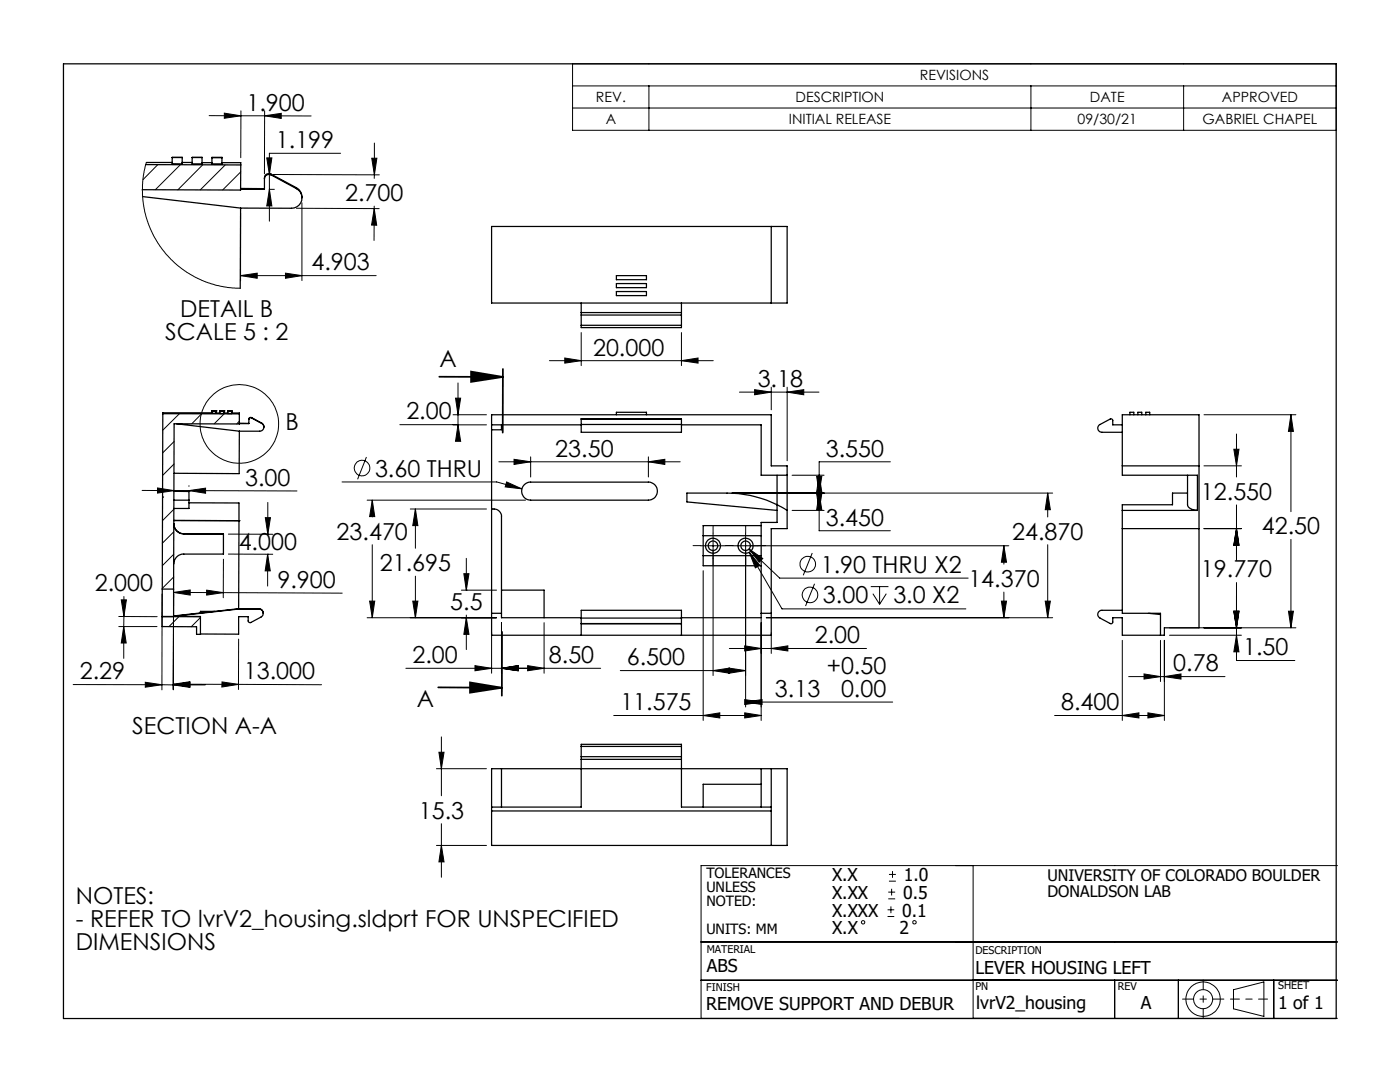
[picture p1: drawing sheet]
<svg xmlns="http://www.w3.org/2000/svg" width="279mm" height="216mm" viewBox="0 0 279 216" stroke-linecap="round" stroke-linejoin="round" font-family="sans-serif">
<g fill="none" stroke="#000" stroke-width=".2">
<path d="M114.3 12.7h152.4v13.3h-152.4zM114.3 17.1h152.4M129.5 17.1v8.9M205.7 17.1v8.9M236.2 17.1v8.9M29.2 32.4l-.4 1.8-.4 2.6v2.2l.4 2.6 .4 2 .8 2.1 .9 1.8 1.5 2.3 1.7 1.9 1.5 1.4 1.7 1.3 1.9 1 1.9 .9 2.3 .7 2.3 .4 2.2 .1M31.5 32.8l-3 3M36 32.9l-5 5M40.5 32.9l-5 5M41.7 23.1h6.4M44.8 22.6l3.3 .5-3.3 .5zM44.9 32.9l-4.9 5"/>
<path d="M48 34.3l-3.6 3.6M48.1 22.1l-.1 9.4M48.1 23.1h4.7M52.8 23.1l3.3-.5v1zM52.8 22.1v12.6M52.8 23.1h9.3M53.2 31.5h1.1l-.5 3.3zM53.8 37.8l.5 3.3h-1.1zM53.8 37.8h1M54.8 34.8h-.2l21.1 .1M68 30.6h-14.2v13.5M74.2 31.6h1l-.5 3.3z"/>
<path d="M74.7 28.5v6.4M74.7 34.9v.7M114.3 21.6h152.4M48 55l3.3-.5v1zM48 42.5v13.5M48 55h27.1M57 54.5l3.3 .5-3.3 .5zM59.2 41.6h16.5M60.3 40.5v15.5M74.7 41.6l.5 3.3h-1zM74.7 41.6l-.1 6.4M74.7 41.1v.5"/>
<path d="M90.9 79.4h1l-.5 3.4zM91.4 76.4v8.4M109.6 72h32.7M112.7 71.4l3.3 .6-3.3 .5zM116 66.4v6.6M136 72l3.3-.6v1.1zM136 66.4v6.6M147.6 78.2h15.8M150.6 77.8l3.3 .4-3.3 .6zM153.9 77.3v4.5M157.1 78.2l3.3-.4v1zM157.1 77.3v14.6"/>
<path d="M28.4 97.9h6.3M31.4 97.4l3.3 .5-3.3 .5zM32.7 99.1l-.3 .3M34.7 97.9h3M34.7 88.1l-2.2 2.3M34.7 92.6l-2.2 2.3M35.8 82.5l-3.3 3.4M37.7 96.9v.1M37.7 97.9l21.6 .1M37.7 97.9l3.3-.5v1zM40.3 82.5l-2 2.1M44.7 82.6l-1.9 2"/>
<path d="M47.8 84l-.6 .6M68.3 96.2h30.8l5 1.3M73.1 91.2l-1.7 4.4M73.3 99.8h31.6M74.3 99.8l.5 3.3h-1zM74.3 99.8v3.4M79.8 84.7h11.6M90.4 84.8h6.7M90.4 82.8h6.7M91.4 84.8l.5 3.3h-1zM99.6 92.1h36.1M101.1 96.2l3 1.3-3.3-.3z"/>
<path d="M102.6 91.7l3.3 .4-3.3 .6zM105.9 91.2v4M129.4 92.1l3.3-.4v1zM129.4 91.2v4M146.1 98.4h64M158.1 94.8h6.4M163 98.5h1l-.5 3.3zM163 95.1h1l-.5 3.3zM163.5 98.4l.5 3.3h-1zM163.5 94.8l.5 3.3h-1zM177.7 92.1h-14.2v13.8h14.2M209.1 98.4l.5 3.3h-1z"/>
<path d="M209.1 98.4v4.8M240.3 82.8h18.3M240.3 93h7.5M246.2 89.6h1.1l-.5 3.4zM246.8 86.6v8.6M257.6 82.8l.5 3.3h-1zM257.6 82.8v19.3M24.2 119.7h1l-.5 3.3zM24.7 119v4M32.3 118.5v19.2M34.6 119.2v-.7v19.2M34.6 118.2l33.7 .2"/>
<path d="M34.6 118.2l3.4-.5v1zM34.7 106.1l-2.3 2.3M34.7 110.6l-2.3 2.3M34.7 115.1l-2.3 2.3M34.7 101.6l-2.3 2.3M41.2 117.8l3.4 .5-3.4 .4zM44.6 111.6v7.7M45.6 106.6h8.8M45.6 110.6h8.8M53 103.3h1l-.6 3.3zM53.4 110.6h.1M53.4 110.6l.5 3.3h-1z"/>
<path d="M53.4 110.6v6.3M53.4 106.6h.1M53.4 100.3v6.3M73.8 119.9h1l-.5 3.4zM74.3 108.7v14.6M81.9 101.6h15.2M82.4 119.9h1l-.5 3.4zM82.9 101.6l.5 3.3h-1zM82.9 101.6v7.8M82.9 115v8.3M92.1 117.8h7M92.6 114.5h1l-.5 3.3z"/>
<path d="M93.1 117.8h.1M93.1 111.4v6.4M139.8 108.9h5M140.3 113.9v29.9M142.3 106.4v28.4M148.8 106.4v34.7M149.5 109.5l2.7 1.9-.7 .8zM149.5 109.5l6.1 5.9h37.6M149.5 110.2l2.1 2.6-.9 .5zM149.5 110.2l6.6 11.3h36.7M158.1 101.8h6.4M162.1 110.3l-1.8 4.5"/>
<path d="M162.6 116.5l-1.8 4.4M173.8 117.1h3.5M174.2 118.5l1.3 2.1M175.5 117.1v3.5M176.9 118.5l-1.4 2.1M199.8 119.9h1.1l-.6 3.4zM200.3 108.9l.6 3.3h-1.1zM200.3 108.9v3.7M200.3 118.1v5.2M201.3 108.9h-55M208.6 119.9h1l-.5 3.4zM209.1 108.7v14.6"/>
<path d="M240.3 105.5h7.5M246.8 105.5l.5 3.3h-1.1zM246.8 116.2v15.6h11.6M246.8 100.8v11M257.6 107.6v17.7M14.6 136.6h17.7M23.7 125h7.6M23.7 123h7.7M24.7 125l.5 3.3h-1zM24.7 125v6.4M24.7 123v2M29 136.1l3.3 .5-3.3 .5z"/>
<path d="M32.3 136.6l2.3 .1M34.6 136.7h6.4M34.6 136.5l29.6 .1M34.6 136.7l3.3-.6v1.1zM34.6 136.5l3.3-.5v1.1zM35.7 123l-2 2M40 123.2l-1.8 1.9M44.3 136.1l3.3 .5-3.3 .5zM47.6 127.5v10.1M73.3 123.3h25.8M81 133.3h38.9M93.1 123.3l.5 3.3h-1z"/>
<path d="M93.1 122.7v6.9M94.8 132.8l3.3 .5-3.3 .5zM98.1 126.3v8M100.1 133.3l3.3-.5v1zM100.1 124.2v10.1M105.3 132.8l3.3 .5-3.3 .5zM108.6 124.2v10.1M123.8 133.8h25M142.3 133.8l3.3-.5v1zM145.5 133.3l3.3 .5-3.3 .5zM145.6 129.4h27.3M148.6 128.9l3.3 .5-3.3 .5z"/>
<path d="M148.6 139.6l3.3 .5-3.3 .5zM151.9 123.4v20.4M152.9 123.3h57.2M153.9 129.4l3.3-.5v1zM153.9 126.3v4.1M224 127.8v16M225.2 135h19.3M228.3 134.5l3.3 .5-3.3 .5zM231.6 127.8v8.2M232.4 135l3.3-.5v1zM232.4 127.8v16M233.4 125.3h25.2"/>
<path d="M233.4 126.8h14.4M246.2 122h1.1l-.5 3.3zM246.8 126.8l.5 3.3h-1.1zM257.1 122h1l-.5 3.3zM87.1 153.4h10M87.6 150.1h1l-.5 3.3zM88.1 147v11.8M122.5 142.8h29.4M140.3 142.8l3.4-.6v1.1zM148.6 142.2l3.3 .6-3.3 .5zM148.8 140.1l3.3-.5v1zM148.8 140.1h29.4"/>
<path d="M210.5 142.8h21.9M224 142.8l3.3-.6v1.1zM229.1 142.2l3.3 .6-3.3 .5zM87.1 168.7h10M88.1 168.7l.5 3.3h-1zM88.1 164.4v10.6M177.3 179.4h1.3M177.3 178h1.3M177.4 175.8h1.4M177.4 174.5h1.4M177.9 177.3v1.4M178.1 173.8v1.4"/>
<path d="M194.2 172.7v30.5M266.9 172.7h-127v30.5h127M139.9 195.6h127M139.9 188h127M177.1 182.9h1.4M177.1 181.5h1.4M177.8 180.9v1.3M222.5 195.6v7.6M235.2 195.6v7.6M246.2 197.5l6-1.6v6.9l-6-1.5zM254.2 195.6v7.6"/>
<circle cx="47.8" cy="84.6" r="7.8"/>
<circle cx="72.3" cy="93.4" r="1.55"/>
<circle cx="161.2" cy="112.6" r="1.55"/>
<circle cx="161.6" cy="118.7" r="1.55"/>
<circle cx="172.3" cy="184" r=".34"/>
<circle cx="182.5" cy="184" r=".34"/>
<circle cx="240.1" cy="199.4" r="3.4"/>
<circle cx="240.1" cy="199.4" r="1.91"/>
</g>
<path d="M236 199.4h8.2" fill="none" stroke="#000" stroke-width=".2" stroke-dasharray="15.2 1.3 1.3 1.3" stroke-dashoffset="13"/>
<path d="M240.1 195.5v7.7" fill="none" stroke="#000" stroke-width=".2" stroke-dasharray="15.2 1.3 1.3 1.3" stroke-dashoffset="13.3"/>
<path d="M245.6 199.4h7.4" fill="none" stroke="#000" stroke-width=".2" stroke-dasharray="15.2 1.3 1.3 1.3" stroke-dashoffset="13.4"/>
<g fill="none" stroke="#000" stroke-width=".25">
<path d="M12.7 12.7h254v190.5h-254zM28.5 39.2l19.5 2.3M29.1 32.8l18.9 .1M29.2 32.4h5.2M34.4 31.4h2l-.1 1.3h-1.9zM34.4 31.4h2M36.3 32.4h2M38.3 31.4h2v1.3h-2zM38.3 31.4h2M40.3 32.5h2M42.3 31.4h2v1.3h-2zM42.3 31.5h2"/>
<path d="M44.3 32.5h3.7v.4M48 37.6h4.8M48 32.9v5h-19.6M54.1 34.9a.9 .9 0 0 0-1.3 .8M54.1 34.7a.86 .86 0 0 0-1.3 .8v2.3h-4.8M54.1 34.9l5.1 2.7M54.1 34.7v.2M54.1 34.7l5.1 2.8M59.2 37.6a2.07 2.07 0 0 1 1 2.4 2.07 2.07 0 0 1-2 1.6l-10.2-.1M59.2 37.5a2.08 2.08 0 0 1 1.1 2M59.2 37.5v.1M48 41.5l-.1 16"/>
<path d="M98.1 45.2h59v15.3h-59zM123 55h6v.8h-6zM123 56.6h6v.8h-6zM123 58.2h6v.8h-6zM153.9 45.2v15.3M116 62.4v.5M116 64.9v.5h20v-.5M116 60.5v1.9M116 62.9v2M116 62.9h20M116 62.4h20M116 64.9h20"/>
<path d="M136 62.4v.5M136 60.5v1.9M136 62.9v2M32.5 82.6h15.3M32.5 82.6l-.1 34.9M34.7 99.8h3M35.2 84.6l12.6 1.4M37.7 98h.1M37.7 98h-3l3 .1M37.7 98v3.5h-3M42.3 82h.1M42.3 82v.5h.8v-.5"/>
<path d="M42.3 82.4h-9.8v.2M42.3 82h.8M43.1 82h.1M43.1 82.4h.8M43.9 82h.1M43.9 82v.5h.8v-.5M43.9 82h.8M44.7 82h.1M44.7 82.4h.8M45.5 82h.8v.5h-.8zM45.5 82h.8M46.3 82.4h1.5v2.2h-13.1l-.1 32.9"/>
<path d="M47.8 84.5h1.9M47.8 86l-.1 8.5-13-.1M50.2 83.4a.35 .35 0 0 0-.5 .3M50.2 83.3a.35 .35 0 0 0-.5 .3v.9h-1.9M50.2 83.4l2 1.1M50.2 83.3v.1M50.2 83.3l2 1.1M52.2 84.5a.82 .82 0 0 1 .4 .9 .82 .82 0 0 1-.8 .6h-4M52.2 84.4l.3 .3 .2 .5M52.2 84.4v.1M98.1 82.8h55.8v10.2h3.2v12.5h-3.2v21.3h-55.8zM98.1 84.8h17.9"/>
<path d="M100.1 84.8v1h-2M104.5 96.8l1.1-.6h23.8a1.8 1.8 0 0 1 1.8 1.8 1.8 1.8 0 0 1-1.8 1.8h-23.5a1.81 1.81 0 0 1-1.6-1 1.81 1.81 0 0 1 .2-2zM116 84.7v1.6h20v-1.6M116 84.7v-1.1h20v1.1M116 84.7h20M116 83.6h20M123 82.8v-.5h6v.5M136 84.8h15.9v10h5.2M155.1 94.8v9.4h-3.2v19.1h-15.9M224 84.8h-1.9v-.9a.34 .34 0 0 0-.5-.3l-2.1 1.1a.82 .82 0 0 0-.4 .9 .82 .82 0 0 0 .8 .7h4.1M224 93h15.3M225.5 82.8v-.5h.8v.5"/>
<path d="M227.1 82.8v-.5h.8v.5M228.7 82.8v-.5h.7v.5M237 94.8v5.9a1.72 1.72 0 0 0 2 1.1M237 98.4h-3v2.3h-10v1.1M32.4 117.5h2.2M32.4 117.5l-.1 5.5M34.6 117.5v5.5M34.7 104.5a1.97 1.97 0 0 0 2 2M34.7 103.9h13M36.7 106.5l7.9 .1M36.7 106.5h.1M37.7 100.3l10 .1v3.5"/>
<path d="M44.6 106.5v4.1h-7.9a1.97 1.97 0 0 0-2 1.9M47.7 103.9h.1M47.7 103.9l-.1 17.6M98.1 101.6a1.59 1.59 0 0 1 2 1.5v20.2h15.9M100.1 117.8h8.5v5.5M140.3 110.9v2h11.6M140.3 106.9v4M140.3 106.9h11.6M140.3 110.9h11.6M151.9 104.9h-11.6v2M155.1 101.8l-18-1.6v-1.8h8a22.9 22.9 0 0 1 12 3.4M224 101.8v20.6h7.6v4.4"/>
<path d="M224 105.5h15.3M224 101.8h15M239 101.8v-7h-15v-12h15.3v42.5h-6.9v1.5h-8.4v-3.5h-1.9v.8a.34 .34 0 0 1-.5 .3l-2.1-1.1a.82 .82 0 0 1-.4-.9 .82 .82 0 0 1 .8-.6h4.1M32.3 123h7.7M32.3 123v2l6.9 .1v1.5h.8v-3.6M42.9 122h-2.9v.3M47.6 121.5l-13 1.5h5.4M47.6 121.5h4.1M47.6 121.5h.1M47.6 121.5l-13 1.4h.5M51.7 121.5a.84 .84 0 0 1 .8 .7 .84 .84 0 0 1-.4 .9l-2 1.1a.39 .39 0 0 1-.6-.3v-.9h-1.9v3.5h-7.6M51.7 121.5l.6 .2 .2 .7"/>
<path d="M51.7 121.5h.1M98.1 122.4h2M116 123.3v-1.5h20v1.5M116 124.4l20 .1zM116 123.3h20M116 123.3v3.5M136 123.3v3.5M151.9 122.4h2M229.2 122.4l2.4 .2M98.1 153.4h59v15.3h-59zM100.1 153.4v7.6M116 151v.5"/>
<path d="M116 148.9v-.4h20v.4M116 148.9v2.1M116 151.5v9.5h-17.9M116 151.5h20M116 151h20M116 148.9h20M136 151v.5M136 148.9v2.1M136 151.5v9.5h17.9M151.9 153.4v7.6M151.9 156.5h-11.6v4.5M153.9 153.4v15.3"/>
<path d="M98.1 161.8h55.8"/>
<circle cx="142.3" cy="108.9" r=".94"/>
<circle cx="142.3" cy="108.9" r="1.51"/>
<circle cx="148.8" cy="108.9" r="1.51"/>
<circle cx="148.8" cy="108.9" r=".95"/>
</g>
<path d="M87.7 75.2h12.7M94 74.2l6.4 1-6.4 1zM100.4 73.6l-.1 12.7M87.5 137.2h12.7M93.8 136.2l6.4 1-6.4 1zM100.2 126.1v12.7" fill="none" stroke="#000" stroke-width=".35"/>
<path d="M139.8 108.9h-1.5M142.3 106.4v-1.5M142.3 111.4v1.5M144.8 108.9h1.5M146.3 108.9h-1.5M148.8 106.4v-1.5M148.8 111.4v1.5M151.3 108.9h1.5" fill="none" stroke="#000" stroke-width=".2" stroke-dasharray="15.2 1.3 1.3 1.3"/>
<g fill="#000">
<path d="M52.8 23.1l3.3-.5v1zM44.8 22.6l3.3 .5-3.3 .5z"/>
<path d="M48 55l3.3-.5v1zM57 54.5l3.3 .5-3.3 .5z"/>
<path d="M94 74.2l6.4 1-6.4 1zM93.8 136.2l6.4 1-6.4 1z"/>
<path d="M157.1 78.2l3.3-.4v1zM150.6 77.8l3.3 .4-3.3 .6zM153.9 129.4l3.3-.5v1zM148.6 128.9l3.3 .5-3.3 .5zM148.6 142.2l3.3 .6-3.3 .5zM140.3 142.8l3.4-.6v1.1zM232.4 135l3.3-.5v1zM228.3 134.5l3.3 .5-3.3 .5zM229.1 142.2l3.3 .6-3.3 .5zM224 142.8l3.3-.6v1.1z"/>
<path d="M91.4 84.8l.5 3.3h-1zM90.9 79.4h1l-.5 3.4zM101.1 96.2l-.3 1 3.3 .3zM149.5 110.2l1.2 3.1 .9-.5zM149.5 109.5l2 2.7 .7-.8zM74.3 99.8l.5 3.3h-1zM73.8 119.9h1l-.5 3.4zM200.3 108.9l.6 3.3h-1.1zM199.8 119.9h1.1l-.6 3.4zM209.1 98.4l.5 3.3h-1zM208.6 119.9h1l-.5 3.4zM163.5 98.4l.5 3.3h-1zM163 98.5h1l-.5 3.3zM100.1 133.3l3.3-.5v1zM105.3 132.8l3.3 .5-3.3 .5zM92.6 114.5h1l-.5 3.3zM93.1 123.3l.5 3.3h-1zM148.8 140.1l3.3-.5v1zM148.6 139.6l3.3 .5-3.3 .5zM82.9 101.6l.5 3.3h-1zM82.4 119.9h1l-.5 3.4zM94.8 132.8l3.3 .5-3.3 .5zM100.1 133.3l3.3-.5v1zM163 95.1h1l-.5 3.3zM163.5 94.8l.5 3.3h-1zM246.2 122h1.1l-.5 3.3zM246.8 126.8l.5 3.3h-1.1zM257.6 82.8l.5 3.3h-1zM257.1 122h1l-.5 3.3zM246.8 105.5l.5 3.3h-1.1zM246.2 122h1.1l-.5 3.3zM246.2 89.6h1.1l-.5 3.4zM246.8 105.5l.5 3.3h-1.1zM112.7 71.4l3.3 .6-3.3 .5zM136 72l3.3-.6v1.1zM87.6 150.1h1l-.5 3.3zM88.1 168.7l.5 3.3h-1zM24.7 125l.5 3.3h-1zM24.2 119.7h1l-.5 3.3zM53 103.3h1l-.6 3.3zM53.4 110.6l.5 3.3h-1zM53.8 37.8l.5 3.3h-1.1zM53.2 31.5h1.1l-.5 3.3zM74.7 41.6l.5 3.3h-1zM74.2 31.6h1l-.5 3.3z"/>
<path d="M129.4 92.1l3.3-.4v1zM102.6 91.7l3.3 .4-3.3 .6z"/>
<path d="M41.2 117.8l3.4 .5-3.4 .4zM34.6 118.2l3.4-.5v1zM37.7 97.9l3.3-.5v1zM31.4 97.4l3.3 .5-3.3 .5z"/>
<path d="M29 136.1l3.3 .5-3.3 .5zM34.6 136.7l3.3-.6v1.1zM34.6 136.5l3.3-.5v1.1zM44.3 136.1l3.3 .5-3.3 .5z"/>
<path d="M142.3 133.8l3.3-.5v1zM145.5 133.3l3.3 .5-3.3 .5z"/>
</g>
<g font-size="4.7">
<text x="49.2" y="22.1">1.900</text>
<text x="55.1" y="29.6">1.199</text>
<text x="68.9" y="40.1">2.700</text>
<text x="62.2" y="54">4.903</text>
<text x="36" y="63.4">DETAIL B</text>
<text x="33" y="67.9">SCALE 5 : 2</text>
<text x="118.4" y="70.9">20.000</text>
<text x="87.7" y="73.2">A</text>
<text x="151.2" y="77.2">3.18</text>
<text x="81.1" y="83.7">2.00</text>
<text x="57" y="85.9">B</text>
<text x="74.8" y="95.1">3.60 THRU</text>
<text x="110.8" y="91.1">23.50</text>
<text x="164.8" y="91.1">3.550</text>
<text x="48.9" y="96.9">3.00</text>
<text x="239.7" y="99.7">12.550</text>
<text x="67.2" y="107.7">23.470</text>
<text x="164.8" y="104.9">3.450</text>
<text x="202" y="107.7">24.870</text>
<text x="251.8" y="106.6">42.50</text>
<text x="47.6" y="109.7">4.000</text>
<text x="75.8" y="113.9">21.695</text>
<text x="18.9" y="118">2.000</text>
<text x="55.4" y="117.3">9.900</text>
<text x="163.8" y="114.3">1.90 THRU X2</text>
<text x="193.3" y="117.1">14.370</text>
<text x="239.7" y="115.2">19.770</text>
<text x="89.9" y="121.7">5.5</text>
<text x="164.2" y="120.4">3.00</text>
<text x="178.3" y="120.4">3.0 X2</text>
<text x="162.6" y="128.4">2.00</text>
<text x="248.1" y="130.8">1.50</text>
<text x="15.9" y="135.6">2.29</text>
<text x="48.7" y="135.5">13.000</text>
<text x="82.3" y="132.3">2.00</text>
<text x="109.6" y="132.3">8.50</text>
<text x="125.1" y="132.8">6.500</text>
<text x="165" y="134.5">+0.50</text>
<text x="234.2" y="134">0.78</text>
<text x="83.2" y="141">A</text>
<text x="123.8" y="141.7">11.575</text>
<text x="154.7" y="139">3.13</text>
<text x="167.8" y="139.1">0.00</text>
<text x="211.8" y="141.7">8.400</text>
<text x="26.4" y="146.5">SECTION A-A</text>
<text x="83.6" y="163.3">15.3</text>
<text x="15.1" y="180.4">NOTES:</text>
<text x="15.1" y="184.9">- REFER TO lvrV2_housing.sldprt FOR UNSPECIFIED</text>
<text x="15.1" y="189.5">DIMENSIONS</text>
</g>
<g font-size="3.5">
<text x="166.1" y="175.8">X.X</text>
<text x="166.1" y="179.4">X.XX</text>
<text x="180.2" y="179.4">0.5</text>
<text x="180.4" y="175.8">1.0</text>
<text x="166.1" y="182.9">X.XXX</text>
<text x="180.1" y="182.9">0.1</text>
<text x="166.1" y="186.4">X.X</text>
<text x="179.5" y="186.4">2</text>
<text x="141" y="193.9">ABS</text>
<text x="194.7" y="194.3">LEVER HOUSING LEFT</text>
<text x="140.9" y="201.6">REMOVE SUPPORT AND DEBUR</text>
<text x="194.8" y="201.4">lvrV2_housing</text>
<text x="227.7" y="201.4">A</text>
<text x="255.1" y="201.3">1 of 1</text>
</g>
<g font-size="3.2">
<text x="209.1" y="175.7">UNIVERSITY OF COLORADO BOULDER</text>
<text x="209.1" y="178.9">DONALDSON LAB</text>
</g>
<g font-size="2.8">
<text x="183.6" y="16">REVISIONS</text>
<text x="118.9" y="20.4">REV.</text>
<text x="158.8" y="20.4">DESCRIPTION</text>
<text x="217.5" y="20.4">DATE</text>
<text x="243.9" y="20.4">APPROVED</text>
<text x="120.9" y="24.8">A</text>
<text x="157.4" y="24.8">INITIAL RELEASE</text>
<text x="215.1" y="24.8">09/30/21</text>
<text x="240" y="24.8">GABRIEL CHAPEL</text>
<text x="141" y="175.1">TOLERANCES</text>
<text x="141" y="178">UNLESS</text>
<text x="141" y="180.8">NOTED:</text>
<text x="141" y="186.4">UNITS: MM</text>
</g>
<g font-size="2.1">
<text x="141" y="190.1">MATERIAL</text>
<text x="194.7" y="190.3">DESCRIPTION</text>
<text x="140.9" y="197.7">FINISH</text>
<text x="194.7" y="197.4">PN</text>
<text x="223.1" y="197.4">REV</text>
<text x="255.1" y="197.4">SHEET</text>
</g>
</svg>
